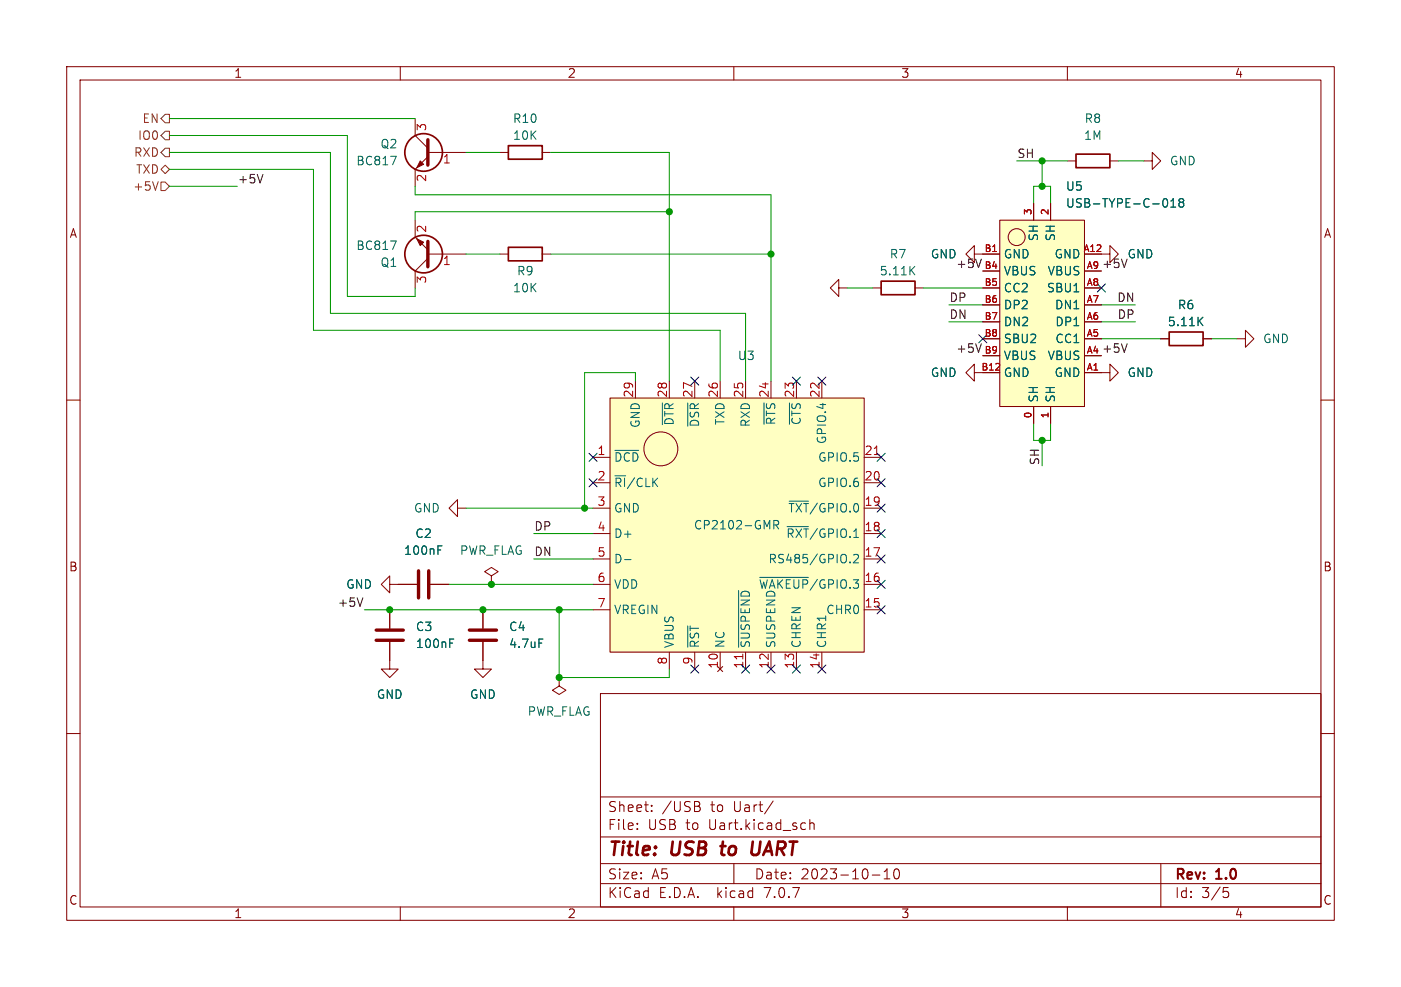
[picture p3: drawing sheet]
<svg xmlns="http://www.w3.org/2000/svg" width="210mm" height="148mm" viewBox="0 0 210 148" stroke-linecap="round" stroke-linejoin="round" font-family="sans-serif">
<g fill="none" stroke="#840000" stroke-width=".15">
<path d="M10 10h190v128h-190zM12 12h186v124h-186zM60 10v2M62.2 17.8v2.5l1.9 1.9M110 10v2M160 10v2M62.2 33v2.6l1.9 1.9M64.1 23.5l-1.9 1.9v2.5M64.1 38.1h5.7M64.1 38.7l-1.9 1.9v2.6M64.1 22.9h5.7M74.9 38.1h1.3"/>
<path d="M74.9 22.9h1.3M81.3 38.1h1.2M81.3 22.9h1.2M146 38.1v-1.3l-1.2 1.3 1.2 1.3v-1.3h3.9M149.9 33h12.7v28h-12.7zM154.9 30.5v2.5M157.5 30.5v2.5M160 24.1h1.3M162.6 38.1h3.8v-1.3l1.2 1.3-1.2 1.3v-1.3M166.4 24.1h1.2M171.4 24.1h1.3v-1.2l1.3 1.2-1.3 1.3v-1.3M10 60h2"/>
<path d="M91.4 59.7h38.1v38.1h-38.1zM95.2 57.2v2.5M100.3 57.2v2.5M104.1 57.2v2.5M107.9 57.2v2.5M111.8 57.2v2.5M115.6 57.2v2.5M119.4 57.2v2.5M123.2 57.2v2.5M125.7 43.2v-1.3l-1.2 1.3 1.2 1.3v-1.3h1.3M130.8 43.2h1.3M137.2 43.2h1.2"/>
<path d="M146 55.9v-1.3l-1.2 1.3 1.2 1.3v-1.3h3.9M147.3 53.3h2.6M147.3 50.8h2.6M147.3 48.3h2.6M147.3 45.7h2.6M147.3 43.2h2.6M147.3 40.6h2.6M162.6 55.9h3.8v-1.3l1.2 1.3-1.2 1.3v-1.3M162.6 53.3h2.5M162.6 50.8h2.5M162.6 48.3h2.5M162.6 45.7h2.5"/>
<path d="M162.6 43.2h2.5M162.6 40.6h2.5M174 50.8h1.3M180.3 50.8h1.3M185.4 50.8h1.3v-1.3l1.3 1.3-1.3 1.3v-1.3M198 60h2M68.6 76.2v-1.3l-1.3 1.3 1.3 1.3v-1.3h1.2M88.9 68.6h2.5M88.9 76.2h2.5M88.9 72.4h2.5M129.5 68.6h2.6M129.5 76.2h2.6"/>
<path d="M129.5 72.4h2.6M154.9 61v2.5M157.5 61v2.5M58.4 87.6v-1.2l-1.3 1.2 1.3 1.3v-1.3h4.1M58.4 96.3v4h1.3l-1.3 1.3-1.3-1.3h1.3M58.4 91.4v2.8M64.5 87.6h2.8M72.4 96.3v4h1.3l-1.3 1.3-1.3-1.3h1.3M72.4 91.4v2.8M73.7 86.4l1-.7-1-.6-1.1 .6 1.1 .7v1.2M73.7 87.6h.1M88.9 91.4h2.5"/>
<path d="M88.9 87.6h2.5M88.9 83.8h2.5M88.9 80h2.5M100.3 97.8v2.5M104.1 97.8v2.5M107.9 97.8v2.5M111.8 97.8v2.5M115.6 97.8v2.5M119.4 97.8v2.5M123.2 97.8v2.5M129.5 91.4h2.6M129.5 87.6h2.6"/>
<path d="M129.5 83.8h2.6M129.5 80h2.6M10 110h2M83.8 101.6v1.3l1 .6-1 .6-1-.6 1-.6M83.8 101.6h.1M90 104h108v32h-108zM90 119.5h108M198 110h2M60 136v2M90 132.5h108M90 129.5h108M90 125.5h108"/>
<path d="M95.5 124.2v.2M95.5 123.5v.1M97.7 121.5v.2M97.7 120.8v.1M104.6 120.9a.4 .4 0 0 1 .4 .4 .4 .4 0 0 1-.3 .4M104.8 120.3l.1 .2-.1 .3M110 136v2M110 129.5v3M115.9 120.1l-1.3 1.9M121.4 122.9v1.5M121.4 123.5a.37 .37 0 0 1 .6 .1v.8M130.8 131.2h1.1"/>
<path d="M132.5 131.8h.9M132.5 130.7l.5-.4v1.5M134.2 130.4l.3-.1a.94 .94 0 0 1 0 1.5h-.2a1 1 0 0 1-.1-1.4zM160 136v2M174 129.5v6.5M183.4 133.1h.7M183.5 133.7h.4l.3 .2v.4l-.2 .2-.5 .1"/>
<circle cx="152.4" cy="35.6" r="1.27"/>
<circle cx="99.1" cy="67.3" r="2.54"/>
</g>
<path d="M108 126.9h.8M108.4 126.2l-.2 1.7 .2 .3M112.8 126.2l-.2 1.6 .2 .3a.66 .66 0 0 0 .9-.1" fill="none" stroke="#840000" stroke-width=".4"/>
<g fill="#ffffc2" stroke="#ffffc2" stroke-width=".15">
<path d="M149.9 33h12.7v28h-12.7z"/>
<path d="M91.4 59.7h38.1v38.1h-38.1z"/>
</g>
<g fill="none" stroke="#006464" stroke-width=".15">
<path d="M58.6 36.1h.8l-.5 1.3M58.6 23.4h.8l-.5 1.3M137.1 39.9l-.7 .8M174.5 29.9l.1-.1a.68 .68 0 0 1 .4 .6 .68 .68 0 0 1-.4 .7l-.1-.1M175.5 31.1h.7M175.5 30.2l.4-.4v1.3M177 30.3l-.3-.2 .3-.3h.2l.2 .2-.2 .3M177 30.3l-.3 .3 .1 .3 .2 .2 .3-.1 .1-.2v-.2l-.2-.3M177 30.3h.2M136.6 40.5l.5 .7M179.8 48.1l.5 .7M180.3 47.6l-.7 .7"/>
<path d="M92.2 67.5h3.5M99.3 60.4v3.3M103.1 60.4v3.5M114.5 60.4v3.2M116 78.7h.6l.1-.2v-.3l-.2-.2h-.5v1.3M116.3 78.7l.4 .6M118 79h3.2M118.3 75.2h2.9M118.3 60.4v3.2M65.6 82.5h.5M65.6 81.9h.7M67.4 96.4h.4"/>
<path d="M67.4 95.8h.6M80.8 95.8h.6M93.6 83.9h1M103.1 93.9v3.2M110.7 88.5v8.6M113.9 86.6h7.3M127.4 84.3v.1M128 83.3l.4-.2 .2 .2 .1 .2-.8 .9h.8"/>
</g>
<g fill="none" stroke="#840000" stroke-width=".25">
<path d="M76.2 21.8h5.1v2.1h-5.1zM76.2 37.1h5.1v2h-5.1zM161.3 23.1h5.1v2h-5.1zM132.1 42.2h5.1v2h-5.1zM175.3 49.8h5v2h-5z"/>
<circle cx="63.5" cy="38.1" r="2.82"/>
<circle cx="63.5" cy="22.9" r="2.82"/>
</g>
<path d="M131.1 68.2h.7M111.3 98.1v.7" fill="none" stroke="#a90000" stroke-width=".15"/>
<path d="M64.1 36.2v3.8M64.1 21v3.8M56.4 96h4.1M56.4 94.5h4.1M62.7 85.6v4.1M64.3 85.6v4.1M70.4 96h4M70.4 94.5h4" fill="none" stroke="#840000" stroke-width=".51"/>
<g fill="#840000" stroke="#840000" stroke-width=".15">
<path d="M62.5 35.8l1 .5-.5 .5z"/>
<path d="M63 24.1l.5 .5-1 .5z"/>
</g>
<path d="M24.8 19.7h.6v1.3h-.6l-.7-.7zM24.8 17.1h.6v1.3h-.6l-.7-.6zM23.7 27.2l-.4 1.3M24.1 27.3h.7l.6 .6-.6 .7h-.7zM24.8 24.8l.6 .6-.6 .6-.7-.6zM24.8 22.2h.6v1.3h-.6l-.7-.6z" fill="none" stroke="#725600" stroke-width=".15"/>
<path d="M39.4 26.2l-.4 1.2M147.1 38.9l-.4 1.2M168.9 38.9l-.4 1.2M147.1 51.6l-.4 1.2M168.9 51.6l-.4 1.2M54.4 89.7l-.4 1.2" fill="none" stroke="#0f0f0f" stroke-width=".15"/>
<g fill="none" stroke="#009600" stroke-width=".15">
<path d="M25.4 17.8h36.8M25.4 25.4h21.6v24.1h60.9v7.7M25.4 22.9h24.1v24.1h62.3v10.2M25.4 20.3h26.7v24.2h10.1v-1.3M25.4 27.9h10.2M62.2 27.9v1.3h53.4v28M69.8 38.1h5.1M69.8 22.9h5.1M82.5 22.9h17.8v34.3M82.5 38.1h33.1M100.3 31.8h-38.1v1.2M152.4 24.1h7.6"/>
<path d="M154.9 30.5v-2.6h2.6v2.6M156.2 24.1v3.8M167.6 24.1h3.8M95.2 57.2v-1.3h-7.6v20.3M127 43.2h3.8M138.4 43.2h8.9M142.2 48.3h5.1M142.2 45.7h5.1M165.1 50.8h8.9M165.1 48.3h5.1M165.1 45.7h5.1M181.6 50.8h3.8"/>
<path d="M69.8 76.2h19.1M154.9 63.5v2.5h2.6v-2.5M156.2 66v3.9M54.6 91.4h34.3M67.3 87.6h21.6M80 80h8.9M80 83.8h8.9M83.8 91.4v10.2h16.5v-1.3"/>
</g>
<g fill="none" stroke="#000084" stroke-width=".15">
<path d="M103.5 56.5l1.2 1.3M104.7 56.5l-1.2 1.3M118.8 56.5l1.2 1.3M120 56.5l-1.2 1.3M122.6 56.5l1.2 1.3M123.8 56.5l-1.2 1.3M146.7 50.2l1.2 1.2M147.9 50.2l-1.2 1.2M164.5 42.6l1.2 1.2M165.7 42.6l-1.2 1.2M88.3 68l1.2 1.2M88.3 71.8l1.2 1.2"/>
<path d="M89.5 68l-1.2 1.2M89.5 71.8l-1.2 1.2M131.5 75.6l1.2 1.2M131.5 68l1.2 1.2M131.5 71.8l1.2 1.2M131.5 79.4l1.2 1.2M132.7 75.6l-1.2 1.2M132.7 68l-1.2 1.2M132.7 71.8l-1.2 1.2M132.7 79.4l-1.2 1.2M103.5 99.7l1.2 1.2M104.7 99.7l-1.2 1.2"/>
<path d="M111.2 99.7l1.2 1.2M112.4 99.7l-1.2 1.2M115 99.7l1.2 1.2M116.2 99.7l-1.2 1.2M118.8 99.7l1.2 1.2M120 99.7l-1.2 1.2M122.6 99.7l1.2 1.2M123.8 99.7l-1.2 1.2M131.5 87l1.2 1.2M131.5 90.8l1.2 1.2M131.5 83.2l1.2 1.2M132.7 87l-1.2 1.2"/>
<path d="M132.7 90.8l-1.2 1.2M132.7 83.2l-1.2 1.2"/>
</g>
<g fill="#009600" stroke="#009600" stroke-width=".15">
<circle cx="83.8" cy="101.6" r=".46"/>
<circle cx="87.6" cy="76.2" r=".46"/>
<circle cx="115.6" cy="38.1" r=".46"/>
<circle cx="83.8" cy="91.4" r=".46"/>
<circle cx="73.7" cy="87.6" r=".46"/>
<circle cx="156.2" cy="66" r=".46"/>
<circle cx="100.3" cy="31.8" r=".46"/>
<circle cx="58.4" cy="91.4" r=".46"/>
<circle cx="72.4" cy="91.4" r=".46"/>
<circle cx="156.2" cy="24.1" r=".46"/>
<circle cx="156.2" cy="27.9" r=".46"/>
</g>
<g font-size="2.8" fill="#840000">
<text x="91" y="128.9">Title:</text>
<text x="100.7" y="128.9">USB</text>
<text x="109" y="128.9">to</text>
<text x="114.3" y="128.9">UART</text>
</g>
<g font-size="2.1" fill="#840000">
<text x="91" y="124.7">File:</text>
<text x="91" y="122">Sheet:</text>
<text x="97.1" y="124.7">USB</text>
<text x="99.2" y="122">/USB</text>
<text x="102.9" y="124.7">to</text>
<text x="106.4" y="124.7">Uart.kicad_sch</text>
<text x="106.6" y="122">to</text>
<text x="110.1" y="122">Uart/</text>
<text x="91" y="134.9">KiCad</text>
<text x="91" y="132.1">Size:</text>
<text x="97.7" y="132.1">A5</text>
<text x="98.7" y="134.9">E.D.A.</text>
<text x="107.6" y="134.9">kicad</text>
<text x="113" y="132.1">Date:</text>
<text x="114.9" y="134.9">7.0.7</text>
<text x="120" y="132.1">2023-10-10</text>
<text x="176" y="132.3">Rev:</text>
<text x="176" y="134.9">Id:</text>
<text x="180.1" y="134.9">3/5</text>
<text x="182.4" y="132.3">1.0</text>
</g>
<g font-size="1.8" fill="#840000">
<text x="35" y="11.9">1</text>
<text x="85" y="11.9">2</text>
<text x="135" y="11.9">3</text>
<text x="185" y="11.9">4</text>
<text x="10.3" y="35.9">A</text>
<text x="198.4" y="35.9">A</text>
<text x="10.3" y="85.9">B</text>
<text x="198.3" y="85.9">B</text>
<text x="10.3" y="135.9">C</text>
<text x="35" y="137.9">1</text>
<text x="85" y="137.9">2</text>
<text x="135" y="137.9">3</text>
<text x="185" y="137.9">4</text>
<text x="198.3" y="135.9">C</text>
</g>
<g font-size="1.8" fill="#725600">
<text x="20" y="23.7">RXD</text>
<text x="20.6" y="21.2">IO0</text>
<text x="21.3" y="18.6">EN</text>
<text x="19.9" y="28.8">+5V</text>
<text x="20.3" y="26.3">TXD</text>
</g>
<g font-size="1.8" fill="#006464">
<text x="56.9" y="22.5">Q2</text>
<text x="76.8" y="18.6">R10</text>
<text x="76.8" y="21.2">10K</text>
<text x="162.4" y="21.2">1M</text>
<text x="162.5" y="18.6">R8</text>
<text x="53.3" y="25">BC817</text>
<text x="159.7" y="28.8">U5</text>
<text x="175.3" y="25">GND</text>
<text x="159.7" y="31.3">USB-TYPE-C-018</text>
<text x="53.3" y="37.7">BC817</text>
<text x="56.9" y="40.2">Q1</text>
<text x="77.4" y="41.5">R9</text>
<text x="131.8" y="41.5">5.11K</text>
<text x="133.3" y="39">R7</text>
<text x="139.4" y="39">GND</text>
<text x="143.2" y="40.3">+5V</text>
<text x="150.4" y="39">GND</text>
<text x="150.4" y="41.5">VBUS</text>
<text x="155.8" y="36.3" transform="rotate(-90 155.8 36.3)">SH</text>
<text x="157" y="41.5">VBUS</text>
<text x="158" y="39">GND</text>
<text x="158.3" y="36.3" transform="rotate(-90 158.3 36.3)">SH</text>
<text x="168.9" y="39">GND</text>
<text x="76.8" y="44">10K</text>
<text x="150.4" y="44">CC2</text>
<text x="150.4" y="46.6">DP2</text>
<text x="156.8" y="44">SBU1</text>
<text x="158" y="46.6">DN1</text>
<text x="176.5" y="46.6">R6</text>
<text x="150.4" y="49.1">DN2</text>
<text x="150.4" y="51.7">SBU2</text>
<text x="158.1" y="51.7">CC1</text>
<text x="158.1" y="49.1">DP1</text>
<text x="174.9" y="49.1">5.11K</text>
<text x="189.2" y="51.7">GND</text>
<text x="110.5" y="54.2">U3</text>
<text x="139.4" y="56.7">GND</text>
<text x="150.4" y="56.7">GND</text>
<text x="150.4" y="54.2">VBUS</text>
<text x="157" y="54.2">VBUS</text>
<text x="158" y="56.7">GND</text>
<text x="168.9" y="56.7">GND</text>
<text x="96.1" y="64.3" transform="rotate(-90 96.1 64.3)">GND</text>
<text x="101.2" y="63.9" transform="rotate(-90 101.2 63.9)">~{DTR}</text>
<text x="105" y="64.2" transform="rotate(-90 105 64.2)">~{DSR}</text>
<text x="108.8" y="63.8" transform="rotate(-90 108.8 63.8)">TXD</text>
<text x="112.6" y="64.2" transform="rotate(-90 112.6 64.2)">RXD</text>
<text x="116.4" y="63.8" transform="rotate(-90 116.4 63.8)">~{RTS}</text>
<text x="120.2" y="63.8" transform="rotate(-90 120.2 63.8)">~{CTS}</text>
<text x="155.8" y="60.5" transform="rotate(-90 155.8 60.5)">SH</text>
<text x="158.3" y="60.5" transform="rotate(-90 158.3 60.5)">SH</text>
<text x="91.9" y="69.4">~{DCD}</text>
<text x="122.5" y="69.4">GPIO.5</text>
<text x="124.1" y="66.7" transform="rotate(-90 124.1 66.7)">GPIO.4</text>
<text x="62" y="77.1">GND</text>
<text x="91.9" y="73.3">~{RI}/CLK</text>
<text x="91.9" y="77.1">GND</text>
<text x="118.1" y="77.1">~{TXT}/GPIO.0</text>
<text x="122.5" y="73.3">GPIO.6</text>
<text x="60.5" y="83.4">100nF</text>
<text x="62.2" y="80.9">C2</text>
<text x="68.8" y="83.4">PWR_FLAG</text>
<text x="91.9" y="80.9">D+</text>
<text x="103.9" y="79.6">CP2102-GMR</text>
<text x="117.8" y="80.9">~{RXT}/GPIO.1</text>
<text x="51.8" y="88.5">GND</text>
<text x="91.9" y="84.7">D-</text>
<text x="91.9" y="88.5">VDD</text>
<text x="113.6" y="88.5">~{WAKEUP}/GPIO.3</text>
<text x="115.1" y="84.7">RS485/GPIO.2</text>
<text x="62.2" y="94.8">C3</text>
<text x="76.2" y="94.8">C4</text>
<text x="91.9" y="92.3">VREGIN</text>
<text x="123.7" y="92.3">CHR0</text>
<text x="62.2" y="97.4">100nF</text>
<text x="76.2" y="97.4">4.7uF</text>
<text x="101.2" y="97.3" transform="rotate(-90 101.2 97.3)">VBUS</text>
<text x="105" y="97.3" transform="rotate(-90 105 97.3)">~{RST}</text>
<text x="108.8" y="97.3" transform="rotate(-90 108.8 97.3)">NC</text>
<text x="112.6" y="97.3" transform="rotate(-90 112.6 97.3)">~{SUSPEND}</text>
<text x="116.4" y="97.3" transform="rotate(-90 116.4 97.3)">SUSPEND</text>
<text x="120.2" y="97.3" transform="rotate(-90 120.2 97.3)">CHREN</text>
<text x="124.1" y="97.3" transform="rotate(-90 124.1 97.3)">CHR1</text>
<text x="56.4" y="105">GND</text>
<text x="70.4" y="105">GND</text>
<text x="79" y="107.5">PWR_FLAG</text>
</g>
<g font-size="1.8" fill="#a90000">
<text x="64.2" y="19.8" transform="rotate(-90 64.2 19.8)">3</text>
<text x="64.2" y="27.4" transform="rotate(-90 64.2 27.4)">2</text>
<text x="66.3" y="24.8">1</text>
<text x="64.2" y="35" transform="rotate(-90 64.2 35)">2</text>
<text x="66.3" y="40.1">1</text>
<text x="64.2" y="42.6" transform="rotate(-90 64.2 42.6)">3</text>
<text x="95" y="59.7" transform="rotate(-90 95 59.7)">29</text>
<text x="100.1" y="59.7" transform="rotate(-90 100.1 59.7)">28</text>
<text x="103.9" y="59.7" transform="rotate(-90 103.9 59.7)">27</text>
<text x="107.7" y="59.7" transform="rotate(-90 107.7 59.7)">26</text>
<text x="111.5" y="59.7" transform="rotate(-90 111.5 59.7)">25</text>
<text x="115.3" y="59.7" transform="rotate(-90 115.3 59.7)">24</text>
<text x="119.1" y="59.7" transform="rotate(-90 119.1 59.7)">23</text>
<text x="122.9" y="59.7" transform="rotate(-90 122.9 59.7)">22</text>
<text x="89.5" y="68.3">1</text>
<text x="129.5" y="68.3">21</text>
<text x="89.5" y="72.1">2</text>
<text x="89.5" y="75.9">3</text>
<text x="129.5" y="75.9">19</text>
<text x="129.5" y="72.1">20</text>
<text x="89.5" y="79.8">4</text>
<text x="89.5" y="83.6">5</text>
<text x="129.5" y="83.6">17</text>
<text x="129.5" y="79.8">18</text>
<text x="89.5" y="87.4">6</text>
<text x="129.5" y="87.4">16</text>
<text x="89.5" y="91.2">7</text>
<text x="129.5" y="91.2">15</text>
<text x="100.1" y="99.8" transform="rotate(-90 100.1 99.8)">8</text>
<text x="103.9" y="99.8" transform="rotate(-90 103.9 99.8)">9</text>
<text x="107.7" y="100.4" transform="rotate(-90 107.7 100.4)">10</text>
<text x="111.5" y="100.4" transform="rotate(-90 111.5 100.4)">11</text>
<text x="115.3" y="100.4" transform="rotate(-90 115.3 100.4)">12</text>
<text x="119.1" y="100.4" transform="rotate(-90 119.1 100.4)">13</text>
<text x="122.9" y="100.4" transform="rotate(-90 122.9 100.4)">14</text>
</g>
<g font-size="1.8" fill="#0f0f0f">
<text x="152.4" y="23.8">SH</text>
<text x="35.6" y="27.6">+5V</text>
<text x="165.1" y="40.3">+5V</text>
<text x="142.2" y="47.9">DN</text>
<text x="142.2" y="45.4">DP</text>
<text x="167.4" y="45.4">DN</text>
<text x="167.4" y="47.9">DP</text>
<text x="143.2" y="53">+5V</text>
<text x="165.1" y="53">+5V</text>
<text x="155.9" y="69.9" transform="rotate(-90 155.9 69.9)">SH</text>
<text x="80" y="79.7">DP</text>
<text x="80" y="83.5">DN</text>
<text x="50.5" y="91.1">+5V</text>
</g>
<g font-size="1.4" fill="#a90000">
<text x="154.7" y="32.4" transform="rotate(-90 154.7 32.4)">3</text>
<text x="157.2" y="32.4" transform="rotate(-90 157.2 32.4)">2</text>
<text x="147.5" y="37.8">B1</text>
<text x="147.5" y="40.4">B4</text>
<text x="162.3" y="37.8">A12</text>
<text x="162.8" y="40.4">A9</text>
<text x="147.5" y="42.9">B5</text>
<text x="147.5" y="45.5">B6</text>
<text x="162.8" y="45.5">A7</text>
<text x="162.8" y="42.9">A8</text>
<text x="147.5" y="48">B7</text>
<text x="147.5" y="50.5">B8</text>
<text x="147.5" y="53.1">B9</text>
<text x="162.8" y="53.1">A4</text>
<text x="162.8" y="50.5">A5</text>
<text x="162.8" y="48">A6</text>
<text x="147" y="55.6">B12</text>
<text x="162.8" y="55.6">A1</text>
<text x="154.7" y="62.8" transform="rotate(-90 154.7 62.8)">0</text>
<text x="157.2" y="62.8" transform="rotate(-90 157.2 62.8)">1</text>
</g>
</svg>
